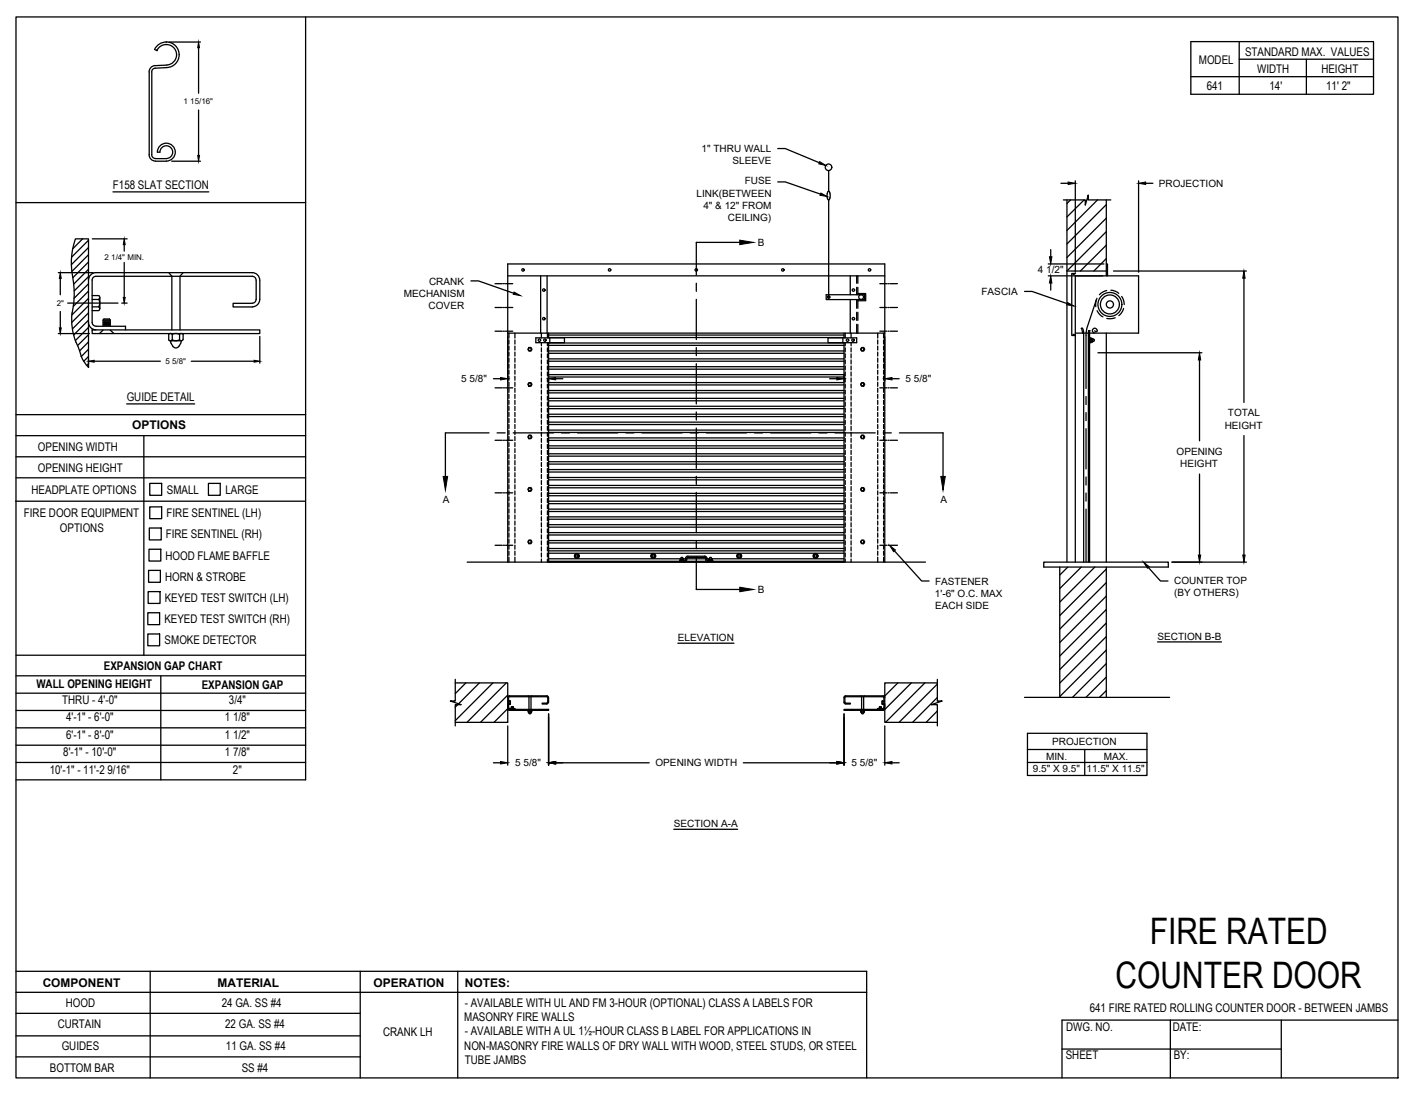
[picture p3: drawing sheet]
<svg xmlns="http://www.w3.org/2000/svg" width="279mm" height="216mm" viewBox="0 0 279 216" stroke-linecap="round" stroke-linejoin="round" font-family="sans-serif">
<!-- layer: ANNOTATIONS -->
<g fill="none" stroke="#000" stroke-width=".25">
<path d="M33.4 8.3h6.2M39.2 9.4v9M33.9 31.8h5.7M39.2 21.7v9M153.5 29.3h1.4l6.7 2.8M153.5 35.9h1.4l7 2.4M209.3 36.2h1.5M212.2 35.7v18M224.7 35.7v18M226.1 36.2h1.4M11.5 53.8h6.9M11.9 54.9v3.3"/>
<path d="M13.4 59.8h9.9M18.2 47.1h6.9M24 59.8h1.1M24.5 48.3v1.3M24.5 51.8v6.9M92.9 55.4h1.5l6.9 2.5M202.2 57.5h1.4l7 2.4M206.8 54.4h10.8M206.8 52.1h11M207.3 49.3v1.4M207.3 55.9v1.4M219.7 53.5h26.2"/>
<path d="M245.4 54.9v24.5M11.5 65.8h6.2M11.9 61.5v3.2M17.5 70.9v1M18.6 71.3h13M37.7 71.3h12.4M51.3 66.4v5.3M97.4 74.7h1.4M100.2 66.4v8.8M108.2 73.9v1.3M109.6 74.7h1.5M163.7 74.7h1.4"/>
<path d="M166.5 73.9v1.3M174.6 66.5v8.7M176 74.7h1.4M216.6 69.6h20.6M236.7 71v16M236.7 93.6v15.9M245.4 86v23.5M176.5 108.7l5.4 6h1.4M226.6 112l2.4 2.7h1.5M231.2 110.9h14.7M133.8 126.9h11M228.4 126.7h12.6"/>
<path d="M97.4 150.5h1.4M100.2 143.3v7.7M108.2 140.9v10.1M109.6 150.5h18.5M146.7 150.5h18.4M166.5 140.9v10.1M174.6 143.3v7.7M176 150.5h1.4M202.7 144.7h23.6v8.3h-23.6zM202.7 147.9h23.6M202.7 150.5h23.6M214 147.9v5.1"/>
<path d="M132.9 163.7h12.6"/>
</g>
<!-- layer: SECTION CUTS -->
<g fill="none" stroke="#000" stroke-width=".25">
<path d="M137.4 55.9v1.6M137.4 59.1v7.9M146 47.8h-8.6v6.5M137.4 68.6v1.6M137.4 71.8v7.9M96.5 85.4h-8.6v8.6M98.1 85.4h1.6M101.3 85.4h7.9M110.8 85.4h1.6M114 85.4h7.9M123.5 85.4h1.6M126.7 85.4h7.9"/>
<path d="M136.2 85.4h1.6M137.4 81.3v1.6M137.4 84.5v7.9M137.4 94v1.6M137.4 97.2v7.9M139.4 85.4h7.9M148.9 85.4h1.6M152.1 85.4h7.9M161.6 85.4h1.6M164.8 85.4h7.9M174.3 85.4h1.6M177.5 85.4h8.6v8.6"/>
<path d="M137.4 106.7v1.6M137.4 109.9v6.4h8.6"/>
</g>
<path d="M146 47.4l2.7 .4-2.7 .5zM87.4 94h.9l-.4 2.7zM185.6 94h.9l-.4 2.7zM146 115.9l2.7 .4-2.7 .5z" fill="#000" stroke="#000" stroke-width=".2"/>
<!-- layer: CRANK - LH -->
<g fill="none" stroke="#000" stroke-width=".25">
<path d="M163.2 38.9l.2 .5M163.4 37.8l-.2 1.2M163.4 37.8h.2M163.4 39.4h.2M163.5 33.7v4M163.5 39.5v19.4M163.6 37.8l.2 .4v.8M163.8 38.9l-.2 .5M209.8 39.5h4.3v1l.6-2v1h4.5M210.5 39.5v71.4M211.2 39.5l-.7 .7M213.9 39.5l-3.4 3.3"/>
<path d="M214.7 38.6v.1M216.6 39.5l-6.1 6M218.3 39.5v14.9M97.7 56h1.4M99.3 56h.2M99.7 56h1.5M100.2 54.4h74.4M106.7 54.4v11.3M108 54.4v11.3M163 58.2h7.6v.9h-7.6zM167.8 54.4v3.8M167.8 59.1v6.6"/>
<path d="M169 54.4v1.5M169 56.7v1.5M169 59.1v1.7M169.3 57.9h1.5v1.5h-1.5M169.3 54.4v1.5M169.3 56.7v1.5M169.3 59.1v1.7M173.6 56h1.4M175.2 56h.3M175.6 56h1.5M211.8 54.2l.4-.2h-.7v12.2h.7l-.4-.2M216.3 59.2l-2 6.3v11.2"/>
<path d="M216.5 58.9l-.2 .5-.1 1.1M218.3 52.1h.2v2.3M218.3 40.4l-7.8 7.8M218.3 43.1l-7.8 7.7M218.3 45.7l-7.8 7.8h7.8M218.3 48.4l-5.1 5.1M218.3 51l-2.5 2.5M218.4 57.3l-.7 .3-.8 .6M219.2 57.3l.8 .2 .7 .4M221.3 58.5l.4 .6 .1 1M97.7 76.5h1.4M97.7 60.7h1.4"/>
<path d="M97.7 65.4h1.4M99.3 76.5h.2M99.3 65.4h.2M99.3 60.7h.2M99.7 60.7h1.5M99.8 76.5h1.4M99.8 65.4h1.4M100.2 65.7h74.4M100.4 65.7v1M100.4 67.1v.8M100.4 68.3v.8M100.4 69.5v.8"/>
<path d="M100.4 70.7v.8M100.4 71.9v.8M100.4 73.1v.8M100.4 74.3v.7M100.4 75.4v.8M100.4 76.6v.8M100.4 77.8v.8M100.4 79v.8M101.6 65.7v1M101.6 67.1v.8M101.6 68.3v.8M101.6 69.5v.8"/>
<path d="M101.6 70.7v.8M101.6 71.9v.8M101.6 73.1v.8M101.6 74.3v.7M101.6 75.4v.8M101.6 76.6v.8M101.6 77.8v.8M101.6 79v.8M104.4 75.5h.4l.2 .4-.2 .3h-.4l-.2-.3zM104.4 68.6h.4l.2 .3-.2 .4h-.4l-.2-.4zM105.7 66.7h5.7v.9h-5.7zM106.8 65.7v1"/>
<path d="M106.8 67.6v.6M106.8 68.6v.8M106.8 69.8v.8M106.8 71v.8M106.8 72.2v.8M106.8 73.4v.8M106.8 74.6v.8M106.8 75.8v.8M106.8 77v.8M106.8 78.2v.8M106.8 79.4v.8M108 65.7v1"/>
<path d="M108 67.6v.6M108 68.6v.8M108 69.8v.8M108 71v.8M108 72.2v.8M108 73.4v.8M108 74.6v.8M108 75.8v.8M108 77v.8M108 78.2v.8M108 79.4v.8M108.2 77.5h58.3"/>
<path d="M108.2 77.1h58.3M108.2 78.6h58.3M108.2 79.1h58.3M108.2 74.4h58.3M108.2 73.9h58.3M108.2 75.5h58.3M108.2 76h58.3M108.2 72.9h58.3M108.2 72.4h58.3M108.2 69.7h58.3M108.2 69.3h58.3M108.2 70.8h58.3"/>
<path d="M108.2 71.3h58.3M108.2 68.2h58.3M108.2 67.7h58.3M108.2 66.1h58.3M108.2 66.6h58.3M108.2 65.7v1M108.2 67.6v43.3M108.5 66.7v.9M163.4 66.7h5.6v.9h-5.6zM166.3 66.7v.9M166.5 65.7v1M166.5 67.6v43.3"/>
<path d="M166.8 65.7v1M166.8 67.6v.6M166.8 68.6v.8M166.8 69.8v.8M166.8 71v.8M166.8 72.2v.8M166.8 73.4v.8M166.8 74.6v.8M166.8 75.8v.8M166.8 77v.8M166.8 78.2v.8M166.8 79.4v.8"/>
<path d="M167.9 65.7v1M167.9 67.6v.6M167.9 68.6v.8M167.9 69.8v.8M167.9 71v.8M167.9 72.2v.8M167.9 73.4v.8M167.9 74.6v.8M167.9 75.8v.8M167.9 77v.8M167.9 78.2v.8M167.9 79.4v.8"/>
<path d="M169 61.6v1.6M169 64v1.7M169.3 61.6v1.6M169.3 64v1.7M170 75.5h.4l.2 .4-.2 .3h-.4l-.2-.3zM170 68.6h.4l.2 .3-.2 .4h-.4l-.2-.4zM173.2 65.7v1M173.2 67.1v.8M173.2 68.3v.8M173.2 69.5v.8M173.2 70.7v.8M173.2 71.9v.8"/>
<path d="M173.2 73.1v.8M173.2 74.3v.7M173.2 75.4v.8M173.2 76.6v.8M173.2 77.8v.8M173.2 79v.8M173.6 76.5h1.4M173.6 60.7h1.4M173.6 65.4h1.4M174.3 65.7v1M174.3 67.1v.8M174.3 68.3v.8"/>
<path d="M174.3 69.5v.8M174.3 70.7v.8M174.3 71.9v.8M174.3 73.1v.8M174.3 74.3v.7M174.3 75.4v.8M174.3 76.6v.8M174.3 77.8v.8M174.3 79v.8M175.2 76.5h.3M175.2 60.7h.3M175.2 65.4h.3"/>
<path d="M175.6 60.7h1.5M175.7 76.5h1.4M175.7 65.4h1.4M212.2 65.7h2.6M213.6 65.7l-.2-.9a.72 .72 0 0 1 .4 .9M213.8 65.7v45.2M214.3 78.3v1.5M214.8 65.7v45.2M215 65.7h9.7v-11.3h-12.5v56.5M215 66.7h.2v.9h-.2M215 65.7v45.2M215 65.3v.4"/>
<path d="M215.1 65.3h-.3v.4M215.3 67h.2M215.5 67.3l.1-.5h-.3l-.1 .7h.4l-.1-.2h-.2M215.6 66.9h.1M215.6 66.9v.5M215.7 66.9l.2 .1v.3M215.9 67.3l-.3 .1M216 65.2l.3 .3 .1-.1a.47 .47 0 0 0-.3-.6 .47 .47 0 0 0-.6 .4 .47 .47 0 0 0 .5 .5M216.5 61.3l.5 .7 .6 .5M218.3 65.7v45.2M220 62.7l-.9 .2-.7-.1M221.7 60.9l-.2 .6-.7 .8"/>
<path d="M97.7 86.9h1.4M97.7 97.3h1.4M99.3 86.9h.2M99.3 97.3h.2M99.8 86.9h1.4M99.8 97.3h1.4M100.4 80.2v.8M100.4 81.4v.8M100.4 82.6v.8M100.4 83.8v.8M100.4 85v.8M100.4 86.1v.9"/>
<path d="M100.4 87.4v.7M100.4 88.5v.8M100.4 89.7v.8M100.4 90.9v.8M100.4 92.1v.8M100.4 93.3v.8M100.4 94.5v.8M100.4 95.7v.8M100.4 96.9v.8M100.4 98.1v.7M100.4 99.3v.8M101.6 80.2v.8"/>
<path d="M101.6 81.4v.8M101.6 82.6v.8M101.6 83.8v.8M101.6 85v.8M101.6 86.1v.9M101.6 87.4v.7M101.6 88.5v.8M101.6 89.7v.8M101.6 90.9v.8M101.6 92.1v.8M101.6 93.3v.8M101.6 94.5v.8"/>
<path d="M101.6 95.7v.8M101.6 96.9v.8M101.6 98.1v.7M101.6 99.3v.8M104.4 96.2h.4l.2 .4-.2 .3h-.4l-.2-.3zM104.4 85.9h.4l.2 .3-.2 .4h-.4l-.2-.4zM106.8 80.6v.7M106.8 81.7v.8M106.8 82.9v.8M106.8 84.1v.8M106.8 85.3v.8M106.8 86.5v.8"/>
<path d="M106.8 87.7v.8M106.8 88.9v.8M106.8 90.1v.8M106.8 91.3v.8M106.8 92.5v.8M106.8 93.6v.8M106.8 94.8v.8M106.8 96v.8M106.8 97.2v.8M106.8 98.4v.8M106.8 99.6v.8M108 80.6v.7"/>
<path d="M108 81.7v.8M108 82.9v.8M108 84.1v.8M108 85.3v.8M108 86.5v.8M108 87.7v.8M108 88.9v.8M108 90.1v.8M108 91.3v.8M108 92.5v.8M108 93.6v.8M108 94.8v.8"/>
<path d="M108 96v.8M108 97.2v.8M108 98.4v.8M108 99.6v.8M108.2 94.7h58.3M108.2 94.2h58.3M108.2 97.8h58.3M108.2 97.4h58.3M108.2 95.8h58.3M108.2 96.3h58.3M108.2 98.9h58.3M108.2 99.4h58.3"/>
<path d="M108.2 91.6h58.3M108.2 91.1h58.3M108.2 92.7h58.3M108.2 93.2h58.3M108.2 88.5h58.3M108.2 88h58.3M108.2 89.6h58.3M108.2 90h58.3M108.2 85.3h58.3M108.2 84.9h58.3M108.2 86.4h58.3M108.2 86.9h58.3"/>
<path d="M108.2 83.8h58.3M108.2 83.3h58.3M108.2 80.6h58.3M108.2 80.2h58.3M108.2 81.7h58.3M108.2 82.2h58.3M166.8 80.6v.7M166.8 81.7v.8M166.8 82.9v.8M166.8 84.1v.8M166.8 85.3v.8M166.8 86.5v.8"/>
<path d="M166.8 87.7v.8M166.8 88.9v.8M166.8 90.1v.8M166.8 91.3v.8M166.8 92.5v.8M166.8 93.6v.8M166.8 94.8v.8M166.8 96v.8M166.8 97.2v.8M166.8 98.4v.8M166.8 99.6v.8M167.9 80.6v.7"/>
<path d="M167.9 81.7v.8M167.9 82.9v.8M167.9 84.1v.8M167.9 85.3v.8M167.9 86.5v.8M167.9 87.7v.8M167.9 88.9v.8M167.9 90.1v.8M167.9 91.3v.8M167.9 92.5v.8M167.9 93.6v.8M167.9 94.8v.8"/>
<path d="M167.9 96v.8M167.9 97.2v.8M167.9 98.4v.8M167.9 99.6v.8M170 96.2h.4l.2 .4-.2 .3h-.4l-.2-.3zM170 85.9h.4l.2 .3-.2 .4h-.4l-.2-.4zM173.2 80.2v.8M173.2 81.4v.8M173.2 82.6v.8M173.2 83.8v.8M173.2 85v.8M173.2 86.1v.9"/>
<path d="M173.2 87.4v.7M173.2 88.5v.8M173.2 89.7v.8M173.2 90.9v.8M173.2 92.1v.8M173.2 93.3v.8M173.2 94.5v.8M173.2 95.7v.8M173.2 96.9v.8M173.2 98.1v.7M173.2 99.3v.8M173.6 86.9h1.4"/>
<path d="M173.6 97.3h1.4M174.3 80.2v.8M174.3 81.4v.8M174.3 82.6v.8M174.3 83.8v.8M174.3 85v.8M174.3 86.1v.9M174.3 87.4v.7M174.3 88.5v.8M174.3 89.7v.8M174.3 90.9v.8M174.3 92.1v.8"/>
<path d="M174.3 93.3v.8M174.3 94.5v.8M174.3 95.7v.8M174.3 96.9v.8M174.3 98.1v.7M174.3 99.3v.8M175.2 86.9h.3M175.2 97.3h.3M175.7 86.9h1.4M175.7 97.3h1.4M214.3 81.4v1.6M214.3 84.6v7.9"/>
<path d="M214.3 94.1v1.6M214.3 97.3v1.6M92.2 110.9h90.4M97.7 107.6h1.4M99.3 107.6h.2M99.8 107.6h1.4M100.2 110.9v-58.8h74.4v58.8M100.4 100.4v.8M100.4 101.6v.8M100.4 102.8v.8M100.4 104v.8M100.4 105.2v.8"/>
<path d="M100.4 106.4v.8M100.4 107.6v.8M100.4 108.8v.8M100.4 110v.9M101.6 100.4v.8M101.6 101.6v.8M101.6 102.8v.8M101.6 104v.8M101.6 105.2v.8M101.6 106.4v.8M101.6 107.6v.8M101.6 108.8v.8"/>
<path d="M101.6 110v.9M104.4 106.6h.4l.2 .3-.2 .4h-.4l-.2-.4zM106.8 100.8v.8M106.8 102v.8M106.8 103.2v.8M106.8 104.4v.8M106.8 105.6v.7M106.8 106.7v.8M106.8 107.9v.8M106.8 109.1v.8M106.8 110.3v.6M108 100.8v.8"/>
<path d="M108 102v.8M108 103.2v.8M108 104.4v.8M108 105.6v.7M108 106.7v.8M108 107.9v.8M108 109.1v.8M108 110.3v.6M108.2 105.6h58.3M108.2 105.1h58.3M108.2 100.9h58.3M108.2 100.5h58.3"/>
<path d="M108.2 104h58.3M108.2 103.5h58.3M108.2 102h58.3M108.2 102.5h58.3M108.2 110.8h58.3M108.2 109.2h58.3M108.2 110.3h26.1M108.2 107.1h58.3M108.2 106.7h58.3M108.2 108.7h58.3M108.2 108.2h58.3M113.6 109.3h.5l.2 .4-.2 .4h-.5l-.2-.4z"/>
<path d="M128.7 109.3h.4l.3 .4-.3 .4h-.4l-.3-.4zM134.2 110.4v.3M134.2 110.6h.2M134.4 110.7h.3M134.4 110.4h.3M134.4 110.4h-.2M134.4 110.4v.3M134.4 110.1h.3M134.4 110.1l-.1 .3 .5-.1-.1-.2M134.7 110.4v.3M134.7 110.4h.2v.3l-.2-.1M134.8 110.3h.5"/>
<path d="M135.3 110.2l-.1 .4-1.1 .1v.2M135.5 110.2a.56 .56 0 0 1-.5 .7M135.5 110.3h3.8M139 109.7l.3 .1 .2 .4M139 110l.3 .2M139 109.8l-3.3-.1-.4 .3v.2M139 110h-3.3l-.2 .2M139.3 110.2a.51 .51 0 0 0 .4 .7M139.5 110.2l.1 .4 1.1 .1v.2M139.5 110.3h.5M140 110.2l-.1 .2h.6M140 110.4h.4"/>
<path d="M140 110.7h.4M140 110.4h-.1l-.1 .3 .2-.1M140 110.4v.3M140 110.1h.4M140.1 110.1l-.1 .1M140.4 110.1l.1 .2M140.4 110.4v.3M140.5 110.3h26M140.6 110.4h-.2M140.6 110.4v.3l-.2-.1M145.6 109.3h.5l.2 .4-.2 .4h-.5l-.2-.4zM160.7 109.3h.5l.2 .4-.2 .4h-.5l-.2-.4z"/>
<path d="M166.8 100.8v.8M166.8 102v.8M166.8 103.2v.8M166.8 104.4v.8M166.8 105.6v.7M166.8 106.7v.8M166.8 107.9v.8M166.8 109.1v.8M166.8 110.3v.6M167.9 100.8v.8M167.9 102v.8M167.9 103.2v.8"/>
<path d="M167.9 104.4v.8M167.9 105.6v.7M167.9 106.7v.8M167.9 107.9v.8M167.9 109.1v.8M167.9 110.3v.6M170 106.6h.4l.2 .3-.2 .4h-.4l-.2-.4zM173.2 100.4v.8M173.2 101.6v.8M173.2 102.8v.8M173.2 104v.8M173.2 105.2v.8"/>
<path d="M173.2 106.4v.8M173.2 107.6v.8M173.2 108.8v.8M173.2 110v.9M173.6 107.6h1.4M174.3 100.4v.8M174.3 101.6v.8M174.3 102.8v.8M174.3 104v.8M174.3 105.2v.8M174.3 106.4v.8M174.3 107.6v.8"/>
<path d="M174.3 108.8v.8M174.3 110v.9M175.2 107.6h.3M175.7 107.6h1.4M206 110.9h24.5v1h-24.5zM209.1 111.9v25.7M210.7 111.9l-1.6 1.6M213.4 111.9l-4.3 4.3M214.3 100.5v10.4M216 111.9l-6.9 6.9M218.3 112.3l-9.2 9.2M218.3 115l-9.2 9.2"/>
<path d="M218.3 117.6l-9.2 9.2M218.3 111.9v25.7M89.8 134.8h10.4v7.8h-10.4M89.8 134.1v4.2h-.9l2.1 .8h-1.2v4.2M90.3 139.1l-.5 .5M91.9 134.8l-2.1 2.1M94.6 134.8l-4.1 4.1M97.3 134.8l-7.5 7.4M99.9 134.8l-7.8 7.8M100.2 139.6l.3 .4M100.2 137.7l.3-.4 7.6 .1 .1 .3v.9l-.3 .3M100.2 138.9v.6"/>
<path d="M100.2 137.2l-5.4 5.4M100.2 139.8l-2.7 2.8M100.4 140h7.8v.2h-7.8zM100.4 139h.3M100.4 138.3h.2M100.4 138.5h.2M100.4 138.8h.3M100.6 138.3v.5M100.6 138.8v.2M100.7 138.4v.5M100.9 139.5h.4M100.9 139.7h.4"/>
<path d="M100.9 139.6h.4M100.9 140l-.2 .2M100.9 139.5v.3M100.9 139.8h.3M100.9 139.7h.3M100.9 139.6h.3M101.3 140l.1 .2M101.3 139.5v.3M104.2 137.3l.2 .2v2.5M104.9 137.3l-.1 .2v2.5M107.9 138.9h-.9v-.1l1-.1 .1-1-.2-.2h-7.5v2.3h1.2v.2M166.5 140h7.9v.2h-7.9z"/>
<path d="M166.7 138.6l.2 .2h.9v.1h-.9M166.7 137.7l.2-.2h7.5v2.3h-1.2v.2M166.7 137.7v.9M169.8 137.3l.2 .2v2.5M170.6 137.3l-.2 .2v2.5M173.5 139.7h.4M173.5 139.6h.4M173.5 139.5h.4M173.5 140l-.2 .2M173.5 139.5v.3M173.6 139.8h.2M173.6 139.7h.2"/>
<path d="M173.6 139.6h.2M173.9 140l.2 .2M173.9 139.5v.3M174.1 138.4v.5M174.1 138.8v.2M174.1 138.3v.5M174.1 139h.3M174.1 138.3h.3M174.1 138.5h.3M174.1 138.8h.3M174.6 138.9v.6M174.6 139.6l-.4 .4"/>
<path d="M174.6 137.7l-.4-.4-7.5 .1-.2 .3v.9l.4 .3M177.2 134.8l-2.6 2.6M179.8 134.8l-5.2 5.2M182.5 134.8l-7.8 7.8M185 134.8h-10.4v7.8h10.4M185 134.1v4.2h.9l-2.1 .8h1.2v4.2M185 137.6l-4.9 5M185 135l-7.6 7.6M202.2 137.6h28.6M218.3 120.3l-9.2 9.2M218.3 123l-9.2 9.1M218.3 125.6l-9.2 9.2"/>
<path d="M218.3 128.3l-9.2 9.2M218.3 131l-6.7 6.6M218.3 133.6l-4 4M218.3 136.3l-1.4 1.3M100.2 142.5l-.1 .1M104.2 140.2v.3M104.2 140.2h.2v.3h-.2M104.4 140.5h.3M104.4 140.2h.5v.3h-.2M104.8 140.2v.3M104.8 140.6v-.1h-.5l.1 .3M104.8 140.7l-.2 .2-.2-.1"/>
<path d="M169.8 140.2h.2v.3h.4M169.8 140.2v.3h.2M170 140.7l.2 .2 .2-.2M170 140.2h.5l.1 .3M170.4 140.2v.3M170.5 140.5l-.1 .1M170.5 140.5h-.6l.1 .1M170.6 140.5h-.2M185 140.3l-2.3 2.3"/>
<circle cx="163.5" cy="33" r=".65"/>
<circle cx="103.2" cy="53.3" r=".24"/>
<circle cx="107.3" cy="57.2" r=".24"/>
<circle cx="120.3" cy="53.3" r=".24"/>
<circle cx="137.4" cy="53.3" r=".24"/>
<circle cx="154.5" cy="53.3" r=".24"/>
<circle cx="163.5" cy="58.6" r=".24"/>
<circle cx="168.4" cy="57.2" r=".24"/>
<circle cx="169.9" cy="58.6" r=".48"/>
<circle cx="171.6" cy="53.3" r=".24"/>
<circle cx="104.6" cy="75.9" r=".29"/>
<circle cx="104.6" cy="68.9" r=".29"/>
<circle cx="106.4" cy="67.1" r=".24"/>
<circle cx="107.3" cy="62.9" r=".24"/>
<circle cx="107.5" cy="67.1" r=".24"/>
<circle cx="167.2" cy="67.1" r=".24"/>
<circle cx="168.3" cy="67.1" r=".24"/>
<circle cx="168.4" cy="62.9" r=".24"/>
<circle cx="170.2" cy="75.9" r=".29"/>
<circle cx="170.2" cy="68.9" r=".29"/>
<circle cx="219" cy="60.1" r="1.87"/>
<circle cx="219" cy="60.1" r="2.36"/>
<circle cx="219" cy="60.1" r=".71"/>
<circle cx="104.6" cy="86.2" r=".29"/>
<circle cx="104.6" cy="96.6" r=".29"/>
<circle cx="170.2" cy="96.6" r=".29"/>
<circle cx="170.2" cy="86.2" r=".29"/>
<circle cx="104.6" cy="106.9" r=".29"/>
<circle cx="113.8" cy="109.7" r=".48"/>
<circle cx="113.8" cy="109.7" r=".24"/>
<circle cx="128.9" cy="109.7" r=".48"/>
<circle cx="128.9" cy="109.7" r=".24"/>
<circle cx="145.8" cy="109.7" r=".48"/>
<circle cx="145.8" cy="109.7" r=".24"/>
<circle cx="160.9" cy="109.7" r=".48"/>
<circle cx="160.9" cy="109.7" r=".24"/>
<circle cx="170.2" cy="106.9" r=".29"/>
</g>
<!-- layer: ANNOTATIONS -->
<g fill="#000" stroke="#000" stroke-width=".2">
<path d="M39.2 8.3l.2 1.1h-.4zM39 30.7h.4l-.2 1.1zM161.7 31.9l1.3 .8-1.4-.4zM162 38.1l1.2 .7-1.4-.3zM210.8 35.9l1.4 .3-1.4 .2zM224.7 36.2l1.4-.3v.5zM11.9 53.8l.2 1.1h-.4zM24.3 58.7h.4l-.2 1.1zM24.5 47.1l.2 1.2h-.4zM101.4 57.6l1.3 .7-1.4-.2zM207.3 54.4l.3 1.5h-.5zM207.1 50.7h.5l-.3 1.4z"/>
<path d="M210.7 59.7l1.2 .7-1.4-.2zM245.4 53.5l.3 1.4h-.5zM11.7 64.7h.4l-.2 1.1zM17.5 71.3l1.1-.2v.4zM50.1 71.1l1.2 .2-1.2 .2zM98.8 74.5l1.4 .2-1.4 .3zM108.2 74.7l1.4-.2v.5zM165.1 74.5l1.4 .2-1.4 .3zM174.6 74.7l1.4-.2v.5zM236.7 69.6l.2 1.4h-.4zM175.6 107.7l1.1 .8-.4 .4zM225.6 110.9l1.2 .9-.4 .3z"/>
<path d="M236.5 109.5h.4l-.2 1.4zM245.2 109.5h.5l-.3 1.4zM98.8 150.3l1.4 .2-1.4 .3zM108.2 150.5l1.4-.2v.5zM165.1 150.3l1.4 .2-1.4 .3zM174.6 150.5l1.4-.2v.5z"/>
</g>
<!-- layer: CRANK - LH -->
<path d="M215.2 67.6h.1" fill="none" stroke="#000" stroke-width=".2"/>
<!-- layer: DETAILS -->
<g fill="none" stroke="#000" stroke-width=".25">
<path d="M29.4 14.2v16.3M30.5 9.8l.5 .2M30.6 12.9a1.26 1.26 0 0 0-1.2 1.3M30.6 13.4a.75 .75 0 0 0-.7 .8l.1 16.3a.72 .72 0 0 0 .7 .8M31 10a2.03 2.03 0 0 1 3.5-.3 2.03 2.03 0 0 1-1.6 3.1M31 10h.1M32.8 8.3a2.53 2.53 0 0 0-2.3 1.5M32.8 8.3h.1M32.8 8.8h.1M32.8 8.3a2.53 2.53 0 0 1 2.5 2.4 2.53 2.53 0 0 1-2.3 2.6l-2.4 .2M32.9 12.8l-2.3 .2M29.4 30.5a1.26 1.26 0 0 0 1.3 1.3"/>
<path d="M30.7 31.3h2.1M30.7 31.8h2.1M32.8 31.3a1.26 1.26 0 0 0 1.3-1.3 1.26 1.26 0 0 0-1.3-1.2 1.26 1.26 0 0 0-1.2 1.2h-.5a1.77 1.77 0 0 1 1.7-1.7 1.77 1.77 0 0 1 1.8 1.7 1.77 1.77 0 0 1-1.8 1.8M16.3 47.1l-1.9 2M17.5 58.9l-3.3 3.3M17.5 57.4l-3 3.1M17.5 56l-2.9 2.9M17.5 54.6l-2.9 2.8M17.5 53.1l-3 3M17.5 51.7l-3.1 3.1M17.5 50.3l-3.3 3.3M17.5 48.9l-3.4 3.3"/>
<path d="M17.5 47.4l-3.4 3.4M17.5 55.3a1.47 1.47 0 0 1 1.4-1.5h30.9a1.5 1.5 0 0 1 1.5 1.5l-.1 3.8a1.5 1.5 0 0 1-1.4 1.5h-3.8v-.7l3.8-.1a.75 .75 0 0 0 .7-.7M18.2 58.3h1.3l.2 .4-.2 .4M18.2 59.1h1.3M19.5 59.1a1.34 1.34 0 0 1 0 1.4l.2 .4-.2 .4M19.7 58.7v2.2M33.3 53.8l.6 .7v10.6M36.1 53.8l-.6 .7v10.6M50.5 55.3a.75 .75 0 0 0-.7-.8h-30.9a.75 .75 0 0 0-.7 .8v8.3M50.5 55.3v3.8M15 67.5a11.7 11.7 0 0 1-.6-6.9 19.5 19.5 0 0 0-.2-7 14.4 14.4 0 0 1 .7-6.5h2.6v25.4M15 67.6l1 2.8"/>
<path d="M17.5 68.9l-1.5 1.5 .8 1.3 .7 .8M17.5 72.5h.1M17.5 71.8l-.4 .3M17.5 70.4l-1 .9M17.5 67.5l-1.8 1.7M17.5 66.1l-2.2 2.1M17.5 64.6l-2.6 2.6M17.5 63.2l-3 2.9M17.5 61.7l-3.2 3.2M17.5 60.3l-3.3 3.3M17.5 63.6a1.47 1.47 0 0 0 1.4 1.5M18.2 65.1h33.1v.7h-33.1z"/>
<path d="M18.2 61.3h1.3M18.2 60.6h1.3M18.2 63.6a.75 .75 0 0 0 .7 .8h5.9v.7M20.3 64.4v-1.3l.2-.2h1.1l.2 .2v1.3M20.3 64h1.5M20.3 63.7h1.5M20.3 63.3h1.5M20.3 65.2l-.7 .6M20.5 64.2h1.1M20.5 63.9h1.1M20.5 63.5h1.1M20.5 63.1h1.1"/>
<path d="M21.8 65.2l.7 .6M33.3 66a.43 .43 0 0 1 .7 0M33.3 66v1.1M33.6 67.2l.2 .5M33.8 67.8l.3 .5a.71 .71 0 0 0 1.2 0l.3-.5M34 67.1a1.43 1.43 0 0 0 1.4 0M34 66a1.43 1.43 0 0 1 1.4 0M34 67l-.4 .3-.3-.2M34 66v1.1M35.4 66l.4-.2 .3 .2M35.4 66v1M35.8 67.2l-.2 .6"/>
<path d="M35.8 67.2l-2.2 .1M36.1 67l-.3 .2-.4-.2M36.1 66v1"/>
</g>
<path d="M17.5 65.8h.1" fill="none" stroke="#000" stroke-width=".2"/>
<!-- layer: TITLE BLOCK -->
<g fill="none" stroke="#000" stroke-width=".25">
<path d="M3.2 3.3h272.6v209.4h-272.6zM60.3 3.3v150.6h-57.1M235 8.2h36v10.4h-36zM235 15.1h36M244.5 11.7h26.5M244.5 8.2v10.4M3.2 40h57.1M22.3 37.9h18.9M25 79.7h13.4M3.1 98.9h57.1M3.2 90.1h57.1M3.2 94.3h57.1"/>
<path d="M3.2 86h57.1M3.2 81.8h57.1M28.4 86v43.3M29.5 95.4h2.4v2.3h-2.4zM41.1 95.4h2.4v2.3h-2.4zM29.2 116.8h2.4v2.3h-2.4zM29.3 112.6h2.3v2.3h-2.3zM29.4 108.4h2.3v2.3h-2.3zM29.5 104.2h2.3v2.4h-2.3zM29.5 100h2.4v2.4h-2.4zM3.2 129.3h57.1M3.2 133.4h57.1"/>
<path d="M3.2 136.8h57.1M29.2 120.9h2.3v2.4h-2.3zM29.2 125.1h2.3v2.3h-2.3zM31.7 133.4v20.5M35.5 131.9h.1M3.2 140.2h57.1M3.2 143.6h57.1M3.2 147.1h57.1M3.2 150.5h57.1M3.2 200h67.9M3.2 195.8h167.8M3.2 191.7h167.8v21"/>
<path d="M29.6 191.7v21M71.1 191.7v21M90.3 191.7v21M3.2 208.6h67.9M3.2 204.4h67.9M209.6 207h43.2M230.9 201.3v11.4M252.8 201.3v11.4M275.8 201.3h-66.2v11.4"/>
</g>
<!-- layer: 0 -->
<path d="M257.8 11.7v6.9" fill="none" stroke="#000" stroke-width=".25"/>
<g font-size="7.2">
<text x="226.9" y="186.4">FIRE RATED</text>
<text x="220.1" y="195">COUNTER DOOR</text>
</g>
<g font-size="2.4">
<text x="245.7" y="11.1">STANDARD MAX. VALUES</text>
<text x="236.6" y="12.7">MODEL</text>
<text x="238.1" y="17.8">641</text>
<text x="248.1" y="14.4">WIDTH</text>
<text x="250.5" y="17.8">14'</text>
<text x="260.7" y="14.4">HEIGHT</text>
<text x="261.7" y="17.8">11' 2&quot;</text>
<text x="22.3" y="37.4">F158 SLAT SECTION</text>
<text x="25" y="79.2">GUIDE DETAIL</text>
<text x="7.5" y="89">OPENING WIDTH</text>
<text x="26.1" y="84.7">OPTIONS</text>
<text x="7.5" y="93.1">OPENING HEIGHT</text>
<text x="6.2" y="97.4">HEADPLATE OPTIONS</text>
<text x="32.9" y="97.5">SMALL</text>
<text x="44.5" y="97.5">LARGE</text>
<text x="4.7" y="102.1">FIRE DOOR EQUIPMENT</text>
<text x="11.8" y="104.9">OPTIONS</text>
<text x="32.7" y="106.3">FIRE SENTINEL (RH)</text>
<text x="32.9" y="102.1">FIRE SENTINEL (LH)</text>
<text x="32.7" y="110.4">HOOD FLAME BAFFLE</text>
<text x="32.5" y="118.8">KEYED TEST SWITCH (LH)</text>
<text x="32.6" y="114.6">HORN &amp; STROBE</text>
<text x="32.4" y="123">KEYED TEST SWITCH (RH)</text>
<text x="32.5" y="127.1">SMOKE DETECTOR</text>
<text x="7.2" y="135.8">WALL OPENING HEIGHT</text>
<text x="20.5" y="132.3">EXPANSION GAP CHART</text>
<text x="39.8" y="136">EXPANSION GAP</text>
<text x="12.3" y="139">THRU - 4'-0&quot;</text>
<text x="13" y="142.3">4'-1&quot; - 6'-0&quot;</text>
<text x="44.4" y="142.3">1 1/8&quot;</text>
<text x="45.2" y="138.9">3/4&quot;</text>
<text x="12.5" y="149.2">8'-1&quot; - 10'-0&quot;</text>
<text x="13" y="145.8">6'-1&quot; - 8'-0&quot;</text>
<text x="44.4" y="145.8">1 1/2&quot;</text>
<text x="44.4" y="149.2">1 7/8&quot;</text>
<text x="9.8" y="152.7">10'-1&quot; - 11'-2 9/16&quot;</text>
<text x="46" y="152.8">2&quot;</text>
<text x="8.4" y="194.7">COMPONENT</text>
<text x="42.9" y="194.7">MATERIAL</text>
<text x="73.7" y="194.7">OPERATION</text>
<text x="91.7" y="194.7">NOTES:</text>
<text x="11.4" y="202.8">CURTAIN</text>
<text x="13" y="198.8">HOOD</text>
<text x="43.8" y="198.6">24 GA. SS #4</text>
<text x="44.4" y="202.9">22 GA. SS #4</text>
<text x="91.6" y="201.5">MASONRY FIRE WALLS</text>
<text x="91.7" y="198.6">- AVAILABLE WITH UL AND FM 3-HOUR (OPTIONAL) CLASS A LABELS FOR</text>
<text x="210.4" y="203.6">DWG. NO.</text>
<text x="215" y="199.8">641 FIRE RATED ROLLING COUNTER DOOR - BETWEEN JAMBS</text>
<text x="231.4" y="203.4">DATE:</text>
<text x="12.2" y="207.3">GUIDES</text>
<text x="44.6" y="207.2">11 GA. SS #4</text>
<text x="75.6" y="204.5">CRANK LH</text>
<text x="91.6" y="207.2">NON-MASONRY FIRE WALLS OF DRY WALL WITH WOOD, STEEL STUDS, OR STEEL</text>
<text x="91.7" y="204.3">- AVAILABLE WITH A UL 1½-HOUR CLASS B LABEL FOR APPLICATIONS IN</text>
<text x="210.3" y="209.1">SHEET</text>
<text x="231.6" y="209">BY:</text>
<text x="9.8" y="211.5">BOTTOM BAR</text>
<text x="47.7" y="211.6">SS #4</text>
<text x="91.7" y="210">TUBE JAMBS</text>
</g>
<g font-size="2">
<text x="138.4" y="30">1&quot; THRU WALL</text>
<text x="144.5" y="32.4">SLEEVE</text>
<text x="137.5" y="38.8">LINK(BETWEEN</text>
<text x="138.8" y="41.2">4&quot; &amp; 12&quot; FROM</text>
<text x="146.9" y="36.4">FUSE</text>
<text x="228.7" y="36.9">PROJECTION</text>
<text x="143.6" y="43.6">CEILING)</text>
<text x="149.6" y="48.6">B</text>
<text x="204.8" y="54">4 1/2&quot;</text>
<text x="79.7" y="58.5">MECHANISM</text>
<text x="84.7" y="56.2">CRANK</text>
<text x="193.7" y="58.2">FASCIA</text>
<text x="84.6" y="60.9">COVER</text>
<text x="91" y="75.4">5 5/8&quot;</text>
<text x="178.7" y="75.4">5 5/8&quot;</text>
<text x="242.3" y="82.2">TOTAL</text>
<text x="232.2" y="89.8">OPENING</text>
<text x="241.7" y="84.6">HEIGHT</text>
<text x="232.9" y="92.2">HEIGHT</text>
<text x="87.4" y="99.3">A</text>
<text x="185.6" y="99.3">A</text>
<text x="149.6" y="117.1">B</text>
<text x="184.5" y="117.8">1'-6&quot; O.C. MAX</text>
<text x="184.5" y="115.4">FASTENER</text>
<text x="231.7" y="117.6">(BY OTHERS)</text>
<text x="231.7" y="115.2">COUNTER TOP</text>
<text x="184.5" y="120.1">EACH SIDE</text>
<text x="133.8" y="126.5">ELEVATION</text>
<text x="228.4" y="126.3">SECTION B-B</text>
<text x="206.4" y="149.9">MIN.</text>
<text x="207.6" y="147.1">PROJECTION</text>
<text x="217.8" y="149.9">MAX.</text>
<text x="101.7" y="151.2">5 5/8&quot;</text>
<text x="129.3" y="151.2">OPENING WIDTH</text>
<text x="168" y="151.2">5 5/8&quot;</text>
<text x="203.8" y="152.3">9.5&quot; X 9.5&quot;</text>
<text x="214.4" y="152.3">11.5&quot; X 11.5&quot;</text>
<text x="132.9" y="163.2">SECTION A-A</text>
</g>
<g font-size="1.6">
<text x="36.2" y="20.6">1 15/16&quot;</text>
<text x="20.6" y="51.2">2 1/4&quot; MIN.</text>
<text x="11.2" y="60.4">2&quot;</text>
<text x="32.7" y="71.8">5 5/8&quot;</text>
</g>
</svg>
